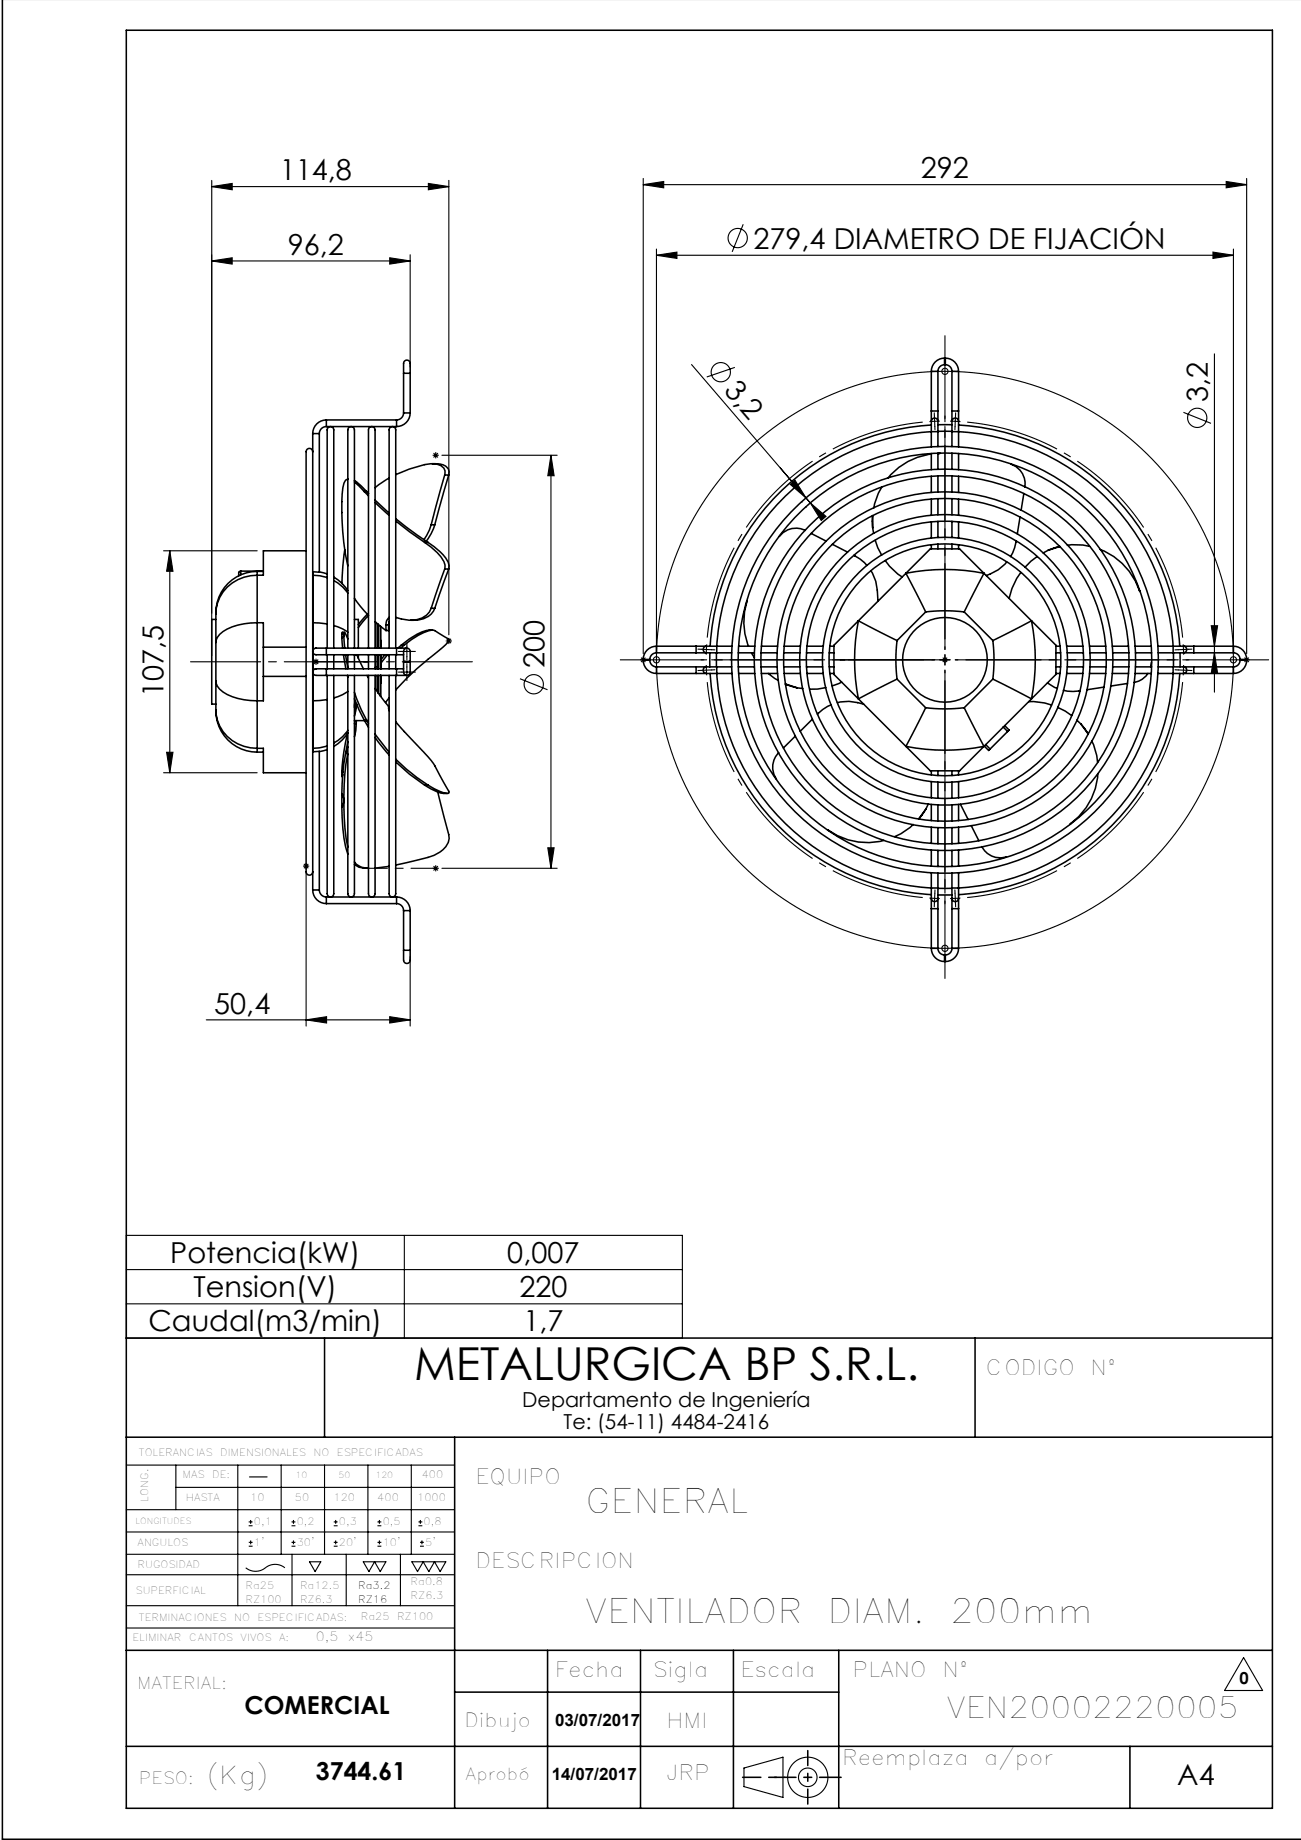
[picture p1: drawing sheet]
<svg xmlns="http://www.w3.org/2000/svg" width="210mm" height="297mm" viewBox="0 0 210 297" stroke-linecap="round" stroke-linejoin="round" font-family="sans-serif">
<g fill="none" stroke="#000" stroke-width=".18">
<path d="M34.2 30.1l3.3-.5v1zM34.2 29.1v76.7M34.2 30.1h38.2M69.1 29.6l3.3 .5-3.3 .5zM72.4 29.1v73.4M103.8 29.8l3.3-.5v1zM103.8 28.8v76.7M103.8 29.8h97.4M120 36.2l-1.8 4.4M197.9 29.3l3.3 .5-3.3 .5zM201.2 28.8v76.7M34.2 42.1l3.3-.5v1z"/>
<path d="M34.2 42.1h32M62.9 41.6l3.3 .5-3.3 .5zM66.2 41.1v18.2M106 41.2l3.3-.5v1zM106 40.2v65.3M106 41.2h93.1M111.6 58.8l19.2 22.4M118.6 59.3l-4.5 1.6M195.8 40.7l3.3 .5-3.3 .5zM196 57.1v54.6M199.1 40.2v65.3M69.8 73.5h1"/>
<path d="M70 73.1l.7 .7M70.3 73v1M70.7 73.1l-.7 .7M71.3 73.5h18.6M88.9 73.5v66.7M88.9 73.5l.5 3.3h-1zM127.6 78.2l.7-.7 1.8 2.9zM153.4 68l1.6 .1M154.2 67.2v1.6M191 66.6l4.5 1.7M26.4 88.9h15.1M27.4 88.9v35.8"/>
<path d="M27.4 88.9l.5 3.3h-1zM129.3 81h.1M130 81.8h.1M130.8 81.2l2.5 2.1-.7 .7zM50.5 106.8h9M50.7 106.5l.7 .7M50.8 106.8h.4zM51 106.3v1M51 106.8h.1M51.4 106.5l-.7 .7M58.6 106.8h.9zM64.8 105.2h1.7"/>
<path d="M64.8 108.5h1.7M65.7 104.3v1.7M65.7 107.7v1.6M71.9 103.5h1M72.1 103.1l.7 .7M72.4 103v1M72.8 103.1l-.7 .7M83.9 109.6l4.5 1.7M103.3 106.5h1M103.5 106.2l.7 .7M103.8 106v1M104.2 106.2l-.7 .7"/>
<path d="M135.6 106.5h.8zM135.6 106.5h17.8M152.2 106.2l.7 .7M152.3 106.5h.4zM152.5 106.5h.1M152.5 105.7v1.6M152.9 106.2l-.7 .7M195.5 101h1l-.5 3.3zM196 105.4l.5 3.3h-1zM200.7 106.5h1M200.9 106.2l.7 .7M201.2 106v1"/>
<path d="M201.6 106.2l-.7 .7M26.4 124.7h15.1M26.9 121.4h1l-.5 3.3zM48.9 139.8h1M49.1 139.4l.7 .8M49.4 139.3v1M49.8 139.4l-.7 .8M70 139.8l.7 .7M70.3 139.7v1M70.7 139.8l-.7 .7M88.4 136.9h1l-.5 3.3zM49.4 140.8v24.8"/>
<path d="M66.2 154.4v11.2M69.8 140.2h1M71.3 140.2h18.6M33.3 164.6h32.9M49.4 164.6l3.3-.5v1zM62.9 164.1l3.3 .5-3.3 .5zM20.4 199.4h89.7v16.6h-89.7zM65.3 199.4v16.6M20.4 204.9h89.7M20.4 210.5h89.7M20.4 236.5h53M28.4 236.5v7.2"/>
<path d="M38.4 236.5v22.7M40.3 238.4h2.8M45.4 236.5v14.4M52.4 236.5v14.4M59.4 236.5v14.4M66.4 236.5v14.4M20.4 259.2h53M20.4 254.2h53M20.4 250.9h53M20.4 247.3h53M20.4 243.7h53M28.4 240.1h45"/>
<path d="M39.7 253.1a2.65 2.65 0 0 0 3.5-.3 2.5 2.5 0 0 1 2.8 .3M40.1 246.3h.7M40.1 245.7h.7M40.2 249.6h.6M40.2 249h.6M40.5 245.3v.7M40.5 248.6v.7M47.1 246.3h.6M47.1 245.7h.6M47.1 249.6h.6M47.1 249h.6M47.1 250.9v8.3"/>
<path d="M47.4 245.3v.7M47.4 248.6v.7M50 252.1h1.8l-.9 1.6zM53.9 246.3h.6M53.9 245.7h.6M53.9 249.6h.6M53.9 249h.6M54.2 245.3v.7M54.2 248.6v.7M55.9 250.9v8.3M58.6 252.1h3.7l-.9 1.6-.9-1.6-1 1.6zM60.9 246.3h.7"/>
<path d="M60.9 245.7h.7M60.9 249.6h.7M60.9 249h.7M61.2 245.3v.7M61.2 248.6v.7M64.6 250.9v8.3M66.5 252.1h5.5l-1 1.6-.9-1.6-.9 1.6-.9-1.6-.9 1.6zM67.5 246.3h.7M67.5 245.7h.7M67.8 249.6h.6M67.8 249h.6M67.9 245.3v.7"/>
<path d="M68.1 248.6v.7M20.4 262.8h53M200.7 267.6l3.1 5.3h-6.1zM120.1 285.4l6.3-1.8v6.5l-6.3-1.7z"/>
<circle cx="119.1" cy="38.4" r="1.56"/>
<circle cx="152.5" cy="59.9" r=".5"/>
<circle cx="116.3" cy="60.1" r="1.56"/>
<circle cx="193.2" cy="67.4" r="1.56"/>
<circle cx="86.2" cy="110.4" r="1.56"/>
<circle cx="106" cy="106.5" r=".5"/>
<circle cx="152.5" cy="106.5" r="46.6"/>
<circle cx="199.1" cy="106.5" r=".5"/>
<circle cx="152.5" cy="153.1" r=".5"/>
<circle cx="130.4" cy="286.9" r="1.5"/>
<circle cx="130.4" cy="286.9" r="3.3"/>
</g>
<g fill="none" stroke="#000" stroke-width=".18" stroke-dasharray="15.2 1.3 1.3 1.3" stroke-linecap="butt">
<path d="M150.9 68l-.9 .1M150.9 68h.8M114 104.8v.9M114 104.8l.1-.8M114 108.2l.1 .8M114 108.2v-.9M191 108.2l.1-.9M191 108.2v.8M191 104.8v-.8M191 104.8l.1 .9M150.9 145h.8M150.9 145h-.9"/>
<path d="M154.2 145h.8M154.2 145h-.8"/>
</g>
<path d="M149.2 68.1a38.5 38.5 0 0 0-35.1 35.1M114.1 109.8a38.5 38.5 0 0 0 35.1 35.1M190.9 103.2a38.5 38.5 0 0 0-35-35.1M155.9 144.9a38.5 38.5 0 0 0 35-35.1" fill="none" stroke="#000" stroke-width=".18" stroke-dasharray="15.2 1.3 1.3 1.3" stroke-dashoffset="-.3" stroke-linecap="butt"/>
<g fill="none" stroke="#000" stroke-width=".18" stroke-dasharray="15.2 1.3 1.3 1.3">
<path d="M150.8 67.2v-.6M150.9 68l-.1-.8M150.9 68v.8M150.9 68.8v.6M154.2 68.8l-.1 .6M154.2 67.2l.1-.6M64.8 105.2h-.5M64.8 108.5h-.5M65.7 104.3v-.5M65.7 106v.5M65.7 107.7v-.6M65.7 109.3v.6"/>
<path d="M66.5 105.2h.5M66.5 108.5h.5M113.2 104.8h-.5M113.2 108.2h-.5M114 104.8h-.8M114 104.8l.9 .1M114 108.2h-.8M114 108.2l.9-.1M114.9 104.9h.5M114.9 108.1h.5M152.5 106.5h-.8M152.5 106.5v.8"/>
<path d="M152.5 106.5h.9M152.5 106.5v-.8M190.2 108.1h-.5M190.2 104.9h-.5M191 108.2h.9M191 108.2l-.8-.1M191 104.8h.9M191 104.8l-.8 .1M191.9 108.2h.5M191.9 104.8h.5M150.8 145.8v.6M150.9 145l-.1 .8"/>
<path d="M150.9 145v-.8M150.9 144.2v-.6M154.2 144.2l-.1-.6M154.2 145v.8M154.2 145v-.8M154.2 145.8l.1 .6"/>
</g>
<path d="M150.9 106.5h-37.7M152.5 108.2v37.7M152.5 104.8v-37.7M154.2 106.5h37.7" fill="none" stroke="#000" stroke-width=".18" stroke-dasharray="15.2 1.3 1.3 1.3" stroke-dashoffset="-1.7"/>
<path d="M150.9 106.5h-50.8M152.5 104.8v-50.6" fill="none" stroke="#000" stroke-width=".18" stroke-dasharray="15.2 1.3 1.3 1.3" stroke-dashoffset="1.3"/>
<path d="M152.5 108.2v49.7" fill="none" stroke="#000" stroke-width=".18" stroke-dasharray="15.2 1.3 1.3 1.3" stroke-dashoffset="1.8"/>
<path d="M154.2 106.5h50.6" fill="none" stroke="#000" stroke-width=".18" stroke-dasharray="15.2 1.3 1.3 1.3" stroke-dashoffset="1.4"/>
<path d="M30.8 106.8h45.4" fill="none" stroke="#000" stroke-width=".18" stroke-dasharray="15.2 1.3 1.3 1.3" stroke-dashoffset="3.9"/>
<path d="M70.3 140.2h-11.8" fill="none" stroke="#000" stroke-width=".18" stroke-dasharray="15.2 1.3 1.3 1.3" stroke-dashoffset="11.3"/>
<g fill="none" stroke="#000" stroke-width=".25">
<path d="M.4 -.1v297h209.7M20.4 4.9h185v287h-185zM150.3 59.9h1.1M150.3 59.9v6.4M151.4 59.9v6.4M152.5 58.9a1.07 1.07 0 0 0-1.1 1M152.5 57.8a2.13 2.13 0 0 0-2.2 2.1M152.5 57.8v1.1M152.5 57.8h.1M152.5 58.9h.1M152.6 58.9a1.07 1.07 0 0 1 1.1 1M152.6 57.8a2.13 2.13 0 0 1 2.1 2.1"/>
<path d="M152.6 57.8v1.1M153.7 59.9h1M153.7 59.9v6.4M154.7 59.9v6.4M50.5 72.9a.55 .55 0 0 0-.7-.5 .55 .55 0 0 0-.4 .7v65.9a4.1 4.1 0 0 0 .2 2.1 .53 .53 0 0 0 .5 .1 .53 .53 0 0 0 .4-.5M50.5 70v73.7M50.5 70h1M51.5 70v22.4l-1-.1M52.7 68.9a1.13 1.13 0 0 0-1.2 1.1M52.7 67.8a2.2 2.2 0 0 0-2.2 2.2M52.7 67.8v1.1M52.7 67.8h11.3"/>
<path d="M52.7 68.9h11.3M56.2 77.3l-.4 .2a6.6 6.6 0 0 0-.6 3.5v3.2a38.4 38.4 0 0 0 .9 7.1M57.2 77.8l1.7 1.6-.1-.1M57.2 77.6l1.1 .9 .9 .9M58.8 79.3l.7 .7M58.8 79.3h.3l.4 .4M62.8 77.2l-2.3 1.5M63.9 76.6l2.2-.9 2.4-.7a2.96 2.96 0 0 1 3.2 .6l.1 .4v.7M64 67.8v1.1M65.1 60.3v-.9a1.17 1.17 0 0 1 .4-1.2 .67 .67 0 0 1 .6 .2 .67 .67 0 0 1 .1 .7v1.2M65.1 66.7a1.13 1.13 0 0 1-1.1 1.1M65.1 60.3h1.1"/>
<path d="M65.1 66.7h1.1M65.1 60.3v6.4M66.2 66.7a2.2 2.2 0 0 1-2.2 2.2M66.2 60.3v6.4M69.7 74.8a3 3 0 0 1 2.7 .9l.1 .4-.1 .6M71.8 76.7l-2.2 8M71.8 76.7h.6M72.4 76.7l-2.2 8M142.3 78.6l-.5 1-.6 1.7-.2 .7M150.3 68v1.7M150.3 66.3v1.7M150.3 69.7a36.9 36.9 0 0 0-34.6 34.6"/>
<path d="M150.3 68.6a38 38 0 0 0-35.7 35.7M150.3 68a.53 .53 0 0 1 .6-.5 .53 .53 0 0 1 .5 .5M150.3 73.3a10.5 10.5 0 0 0-7 3.9M150.3 69.7h1.1M150.3 66.3h1.1M150.3 69.7v2.4M150.3 73.2v2.6M150.3 76.9v2.6M151.4 68v1.7M151.4 66.3v1.7M151.4 69.6h2.3M151.4 69.7v2.4"/>
<path d="M151.4 73.1v2.6M151.4 76.8v2.6M151.4 68.6h2.3M151.6 73.2h.1h-.3M153.7 68v1.7M153.7 66.3v1.7M153.7 68a.53 .53 0 0 1 .5-.5 .53 .53 0 0 1 .5 .5M153.7 69.7h1M153.7 66.3h1M153.7 69.7v2.4M153.7 73.1v2.6M153.7 76.8v2.6"/>
<path d="M154.7 68v1.7M154.7 66.3v1.7M154.7 69.7a36.9 36.9 0 0 1 34.7 34.6M154.7 68.6a38 38 0 0 1 35.7 35.7M154.7 69.7v2.4M154.7 73.2v2.6M154.7 76.9v2.6M163.2 74.9a3.3 3.3 0 0 1 2.2 3.7M165.3 79.7l-.5 2.6M34.8 100h-.6v13.7h.6M34.8 99.1v4.6M38.9 92.2l-.3 .1-.1 .6"/>
<path d="M38.9 92.2h3.6M38.9 92.2v.6M41.5 92.2a6.7 6.7 0 0 0-6.7 6.9M41.5 92.8a6.4 6.4 0 0 0-6.7 6.3M41.5 92.2v.6M41.5 92.2h1M41.5 92.8v7.7M49.4 88.9h-6.9v3.9h-1M50.5 92.8h.1M50.5 92.3h.1M50.5 92.8l1.1 .1 1.2 .3M50.5 92.3v.5"/>
<path d="M50.5 92.8v7.7M51.5 92.3l1.3 .3M53.9 93.1a6.7 6.7 0 0 1 2.2 2.2M53.9 93.7a5.9 5.9 0 0 1 2.2 2.1M55.6 88.7l-.3 2.7-.1 2.8M57.2 100h.6v4.6M57.2 96.6l1 1.3 1.3 1.4-1.7 2M59.3 99.1l-1.5 1.7M60.5 81.1l2.3 2.1M60.5 80.7l2.3 2.1M62.8 99.7a1.33 1.33 0 0 0-.5 1.2M63.9 84.1l4.6 3.5"/>
<path d="M63.9 83.7l1.7 1.4 3.5 2.5M68.5 87.6a7.7 7.7 0 0 1 3.3 3.6v.6M68.5 87.6h.6M69.1 87.6a9.1 9.1 0 0 1 3.3 3.2l.1 .5-.1 .5M69.6 98.2a2.85 2.85 0 0 1-2.3 1.8 7.4 7.4 0 0 1-3.4-.3M69.6 84.7l-.3 .9-.9 1.5M69.6 98.2h.6M69.6 84.7h.6M70.2 98.2a3.2 3.2 0 0 1-3.4 1.9M70.2 84.7a8.2 8.2 0 0 1-1.4 2.7M71.8 91.8l-2.2 6.4M71.8 91.8h.6"/>
<path d="M72.4 91.8l-2.2 6.4M120.5 97.1l.1-.1a10.7 10.7 0 0 0 .2 7.3M130 85.6a3.3 3.3 0 0 0-4.2 1M130.9 86.1l2.4 1.2M134.3 87.9l2.5 1.2M137.8 89.6a6.3 6.3 0 0 1 2.1 1.7M140.6 92.1a9.8 9.8 0 0 1 1.1 4.8l.1 .1M140.8 83.2l.1 2M140.9 85.2l.1 .9M140.9 83.2v2M141.3 87.2l.4 1.2 .6 1.2M142.9 90.5l.7 .9 1.3 1.3 .7 .4"/>
<path d="M149.4 98.8a25.8 25.8 0 0 1 6.2 0M149.4 98.8l-4.6 4.6M150.3 80.6v2.6M150.3 84.2v2.6M150.3 87.9v.7M151.4 80.5v2.6M151.4 84.2v2.6M151.4 87.8v.8M153.7 80.5v2.6M153.7 84.2v2.6M153.7 87.8v.8M154.7 80.6v2.6"/>
<path d="M154.7 84.2v2.6M154.7 87.9v.7M155.6 98.8l4.7 4.6M158.8 92.5a32.5 32.5 0 0 0-12.6 0l3.2 6.3M158.8 92.5l-3.2 6.3M158.8 92.5l-3.9-3.9h-4.7l-15.6 15.5v4.8l15.6 15.5h4.7l4-4M158.8 92.5l11.6 11.6v4.8l-8.2 8.2M162.5 90.7a6.8 6.8 0 0 1-3.3 2.2M164 87.3a6.3 6.3 0 0 1-.9 2.5M164.6 83.5l-.4 2.7M164.8 92.4l-.7 1-.8 1.6-.4 1.6M167.4 89.8l-1 .8-1 1"/>
<path d="M169.2 88.8l1.9-.6zM169.2 88.8l-.8 .5M172.3 88l.7-.1 1.8 .1 1.1 .2M177.6 88.7a10.7 10.7 0 0 1 6.4 6.8l-.1-.2M34.8 114.6a6.7 6.7 0 0 0 6.7 6.8M34.8 103.7v6.2M34.8 109.9a2.56 2.56 0 0 0 1.9 2.2 10.7 10.7 0 0 0 4.8 1M34.8 114.6a6.4 6.4 0 0 0 6.7 6.2M34.8 109.9v4.7M41.5 100.5v12.6M41.5 100.5a9.2 9.2 0 0 0-6 1.9 1.82 1.82 0 0 0-.7 1.3M41.5 100.5h1v12.6h-1"/>
<path d="M41.5 113.1v7.7M42.5 109.2h6.9M42.5 104.5h6.9M50.5 113.1h.1M50.5 100.5h.1M50.5 100.5v4.5l.1-.2M50.5 100.5l2.3 .2M50.5 113.1v7.7M50.5 105.4v2.8M50.6 108.8l-.1-.1v4.4M51 108h-.1M51 108a.56 .56 0 0 0-.5 .7 .56 .56 0 0 0 .8 .3h1.4"/>
<path d="M51 108h1.7M51 104.6a.56 .56 0 0 0-.5 .7 .56 .56 0 0 0 .8 .4h1.4M51 104.6h1.7M51 104.6h-.1M52.7 108v1M52.7 104.6v1.1M52.7 108h11.3M52.7 109h11.3M52.7 104.6h11.3M52.7 105.7h11.3M52.8 109v33.5a4.1 4.1 0 0 0 .2 2.1 .56 .56 0 0 0 .6 .1 .56 .56 0 0 0 .3-.6v-35.1M52.8 104.6v-33.4a4.1 4.1 0 0 1 .2-2.2 .56 .56 0 0 1 .6-.1 .56 .56 0 0 1 .3 .7v35"/>
<path d="M52.8 105.7v2.3M52.8 112.9l-2.3 .2M53.9 105.7v2.3M53.9 101a6.2 6.2 0 0 1 2.2 1M55.2 103l.1 1.6M55.2 102.3l.3 .3M55.2 102.3v.7M55.3 102.1l-.1 .2M55.3 102.1h.3M55.4 105.7l.4 2.3M55.5 102.6l.2 2M55.5 102.6l.1-.5h.1l.4 1"/>
<path d="M55.5 102.6l-.3 .4M55.8 105.7l.3 2.1M56.1 109v.3M56.1 118.3l-.6 3.1-.3 3.1M56.1 118.3a6.7 6.7 0 0 1-2.2 2.2M56.1 109v33.5a4.1 4.1 0 0 0 .2 2.1 .56 .56 0 0 0 .7 .1 .56 .56 0 0 0 .2-.6v-35.1M56.1 104.6v-33.4a4.1 4.1 0 0 1 .2-2.2 .56 .56 0 0 1 .7-.1 .56 .56 0 0 1 .2 .7v35M56.1 105.7v2.3M56.1 111.6a6.2 6.2 0 0 1-2.2 1.1M56.1 117.9a5.9 5.9 0 0 1-2.2 2M56.1 119.7l-.3 2M57.2 105.7v2.3"/>
<path d="M57.2 111.8l1.1 2.8 .9 1.8-.1-.2M57.2 112.8l1.7 3.6M57.2 113.7h.4M57.2 116.3h.3M57.2 114h.3M57.2 116.8h.3M57.2 114.2h.3M57.3 113.7l-.1 .2M57.3 105.7l.1 .1 .1-.1M57.5 116.8l-.1 1.1-.2 1M57.5 116.3h1.3M57.5 114.2l-.3 1.4"/>
<path d="M57.5 114v.2M57.5 116.3v.5M57.6 105.7l1.1 2.3M57.6 113.8l-.1 .2M57.8 105.7v.6M59.1 116.2h-.3l.7 1.2M59.1 116.2l.4 .5M59.2 109l.3 .4M59.5 109v33.5a4.1 4.1 0 0 0 .1 2.1 .56 .56 0 0 0 .7 .1 .56 .56 0 0 0 .2-.6v-35.1M59.5 104.6v-33.4a4.1 4.1 0 0 1 .1-2.2 .56 .56 0 0 1 .7-.1 .56 .56 0 0 1 .2 .7v35M59.5 105.7v2.3M60.5 105.7v2.3"/>
<path d="M60.5 118.5l2.3 2.9M60.5 119l2.3 2.9M60.5 111.1l2.2 2.9 .1 .7M60.5 100.3l1.8 1.5M60.7 100.5v4.1M60.7 105.7v2.3M60.7 109v2.3M60.7 107.6l-.2 .2M61 100.8v3.8M61 105.7v2.3M61 109v2.8M61 109v2.9"/>
<path d="M61.4 109v3.4M61.4 105.7v2.3M61.4 101.1v3.5M61.4 103.4l.1 1.2M61.5 109l-.1 1.3M61.5 105.7v2.3M62.1 105.7l-.6 .8M62.3 100.9v.9M62.3 100.9h.4M62.5 105.7l-1 1.3M62.7 100.9v.9h-.4M62.7 105.7v.1"/>
<path d="M62.8 109v33.5a4.1 4.1 0 0 0 .2 2.1 .56 .56 0 0 0 .6 .1 .56 .56 0 0 0 .3-.6v-35.1M62.8 104.6v-33.4a4.1 4.1 0 0 1 .2-2.2 .56 .56 0 0 1 .6-.1 .56 .56 0 0 1 .3 .7v35M62.8 105.7v2.3M62.8 112.7l-.6 .7M62.8 100.3l-.1 .6M63.9 105.7v2.3M63.9 116.5l.9 1a56.8 56.8 0 0 1 5.4 6.1l2.3 4.3a1.6 1.6 0 0 1-1.5-.1l-1.9-1.1M64 108h1.1M64 109h1.7M64 104.6h1.7M64 105.7h1.1M64 108v1"/>
<path d="M64 104.6v1.1M64.8 104.1l-.6 .5M64.8 104.1h.5M65.1 106.9v.9a1.17 1.17 0 0 0 .4 1.2 .67 .67 0 0 0 .6-.3 .67 .67 0 0 0 .1-.7v-1.1M65.1 106.8v-.9a1.17 1.17 0 0 1 .4-1.2 .67 .67 0 0 1 .6 .2 .67 .67 0 0 1 .1 .7v1.2M65.1 106.9h1.1M65.1 106.8h1.1M65.1 106.8v.1M65.3 104.1l-.6 .5M65.3 104.1a10.7 10.7 0 0 1 4.3-2.4l.6 .1 2.2 1.4 .1 .1-.1 .3-.4 .4a79.4 79.4 0 0 0-8.1 7.4M66.2 106.8v.1M66.3 100.1h.5"/>
<path d="M69.3 101.7a6.6 6.6 0 0 0-3.2 1.4l-1.3 1M69.3 101.7h.5M103.8 106.6a2.13 2.13 0 0 0 2.2 2.1M103.8 106.4h1.1M103.8 106.6h1.1M103.8 106.4v.2M104.9 106.6a1.07 1.07 0 0 0 1.1 1M104.9 106.4v.2M106 105.4a1.07 1.07 0 0 0-1.1 1M106 104.3a2.13 2.13 0 0 0-2.2 2.1M106 104.3v1.1M106 107.6v1.1"/>
<path d="M106 107.6h6.4M106 108.7h6.4M106 105.4h6.4M106 104.3h6.4M112.4 108.7h1.6M112.4 107.6h1.6M112.4 105.4h1.6M112.4 104.3h1.6M112.4 107.6v1.1M112.4 104.3v1.1M114 107.6h1.7M114 108.7h1.7"/>
<path d="M114 104.3h1.7M114 105.4h1.7M114 107.6a.53 .53 0 0 0-.5 .6 .53 .53 0 0 0 .5 .5M114 104.3a.53 .53 0 0 0-.5 .5 .53 .53 0 0 0 .5 .6M114.6 105.4v2.2M114.6 108.7a38 38 0 0 0 35.7 35.7M115.6 105.4v2.2M115.7 108.7a36.9 36.9 0 0 0 34.6 34.6M115.7 107.6v1.1M115.7 104.3v1.1M115.7 107.6h2.4M115.7 108.7h2.5"/>
<path d="M115.7 105.4h2.4M115.7 104.3h2.5M119.2 107.6h2.6M119.2 105.4h2.6M119.2 108.7h2.6M119.2 104.3h2.6M121.3 105.4l.5 .8M122.8 107.6h2.6M122.8 105.4h2.6M122.9 108.7h2.6M122.9 104.3h2.6M124 108.7l1.6 1.1"/>
<path d="M126.5 107.6h2.6M126.5 105.4h2.6M126.6 108.7h2.6M126.6 104.3h2.6M126.8 110.4l1.9 .6zM128.4 118.8l-2 1.9M128.7 111l.9 .1M130.2 107.6h2.6M130.2 105.4h2.6M130.3 108.7h2.6M130.3 104.3h2.6M131.1 116.1l-1.9 1.9"/>
<path d="M133.3 111l-1.4 .2h-1.2M133.8 107.6h.8M133.8 105.4h.8M133.9 108.7h.7M133.9 104.3h.7M134.2 113.8a6.3 6.3 0 0 0-2.3 1.5M135.2 113.4a7.1 7.1 0 0 1 4.2 .3M135.8 110.1l-1.5 .6M144.8 103.4l-6.2-3.2a32.5 32.5 0 0 0 0 12.6l6.2-3.2M144.8 103.4a25.8 25.8 0 0 0 0 6.2M144.8 109.6l4.6 4.6M149.4 114.2l-3.2 6.3a32.5 32.5 0 0 0 12.6 0l-3.2-6.3"/>
<path d="M149.4 114.2a25.8 25.8 0 0 0 6.2 0M160.3 103.4l6.2-3.2a32.5 32.5 0 0 1 0 12.6l-6.2-3.2M160.3 103.4a25.8 25.8 0 0 1 0 6.2M160.3 109.6l-4.7 4.6M161.9 117.4l-2.8 2.8M161.9 117.4l.7 .7M162.2 117.1l-.3 .3M162.2 117.1l.7 .7-.3 .3M162.6 118.1l-2.8 2.8M166 113.3l.8-.1 1.8 .3 1.1 .3M169.1 110.2l1.5 .9M170.4 107.6h.8"/>
<path d="M170.4 108.7h.7M170.4 105.4h.8M170.4 104.3h.7M170.7 114.2l1.3 .6 1 .7M171.6 111.4a6.3 6.3 0 0 0 2.7 .1M172.2 108.7h2.6M172.2 104.3h2.6M172.3 107.6h2.6M172.3 105.4h2.6M173.8 116.2l.7 .7M174.5 116.9l1.2 1.6zM175.9 108.7h2.6"/>
<path d="M175.9 104.3h2.6M175.9 107.6h2.6M175.9 105.4h2.6M176.2 119.6l.8 2.4 .2 1M178.2 110.9l-2.7 .4M179.6 108.7h2.6M179.6 104.3h2.6M179.6 107.6h2.6M179.6 105.4h2.6M182 110.3l-2.7 .4M183.2 108.7h2.6M183.2 104.3h2.6"/>
<path d="M183.3 107.6h2.6M183.3 105.4h2.6M185.3 108.7a3.3 3.3 0 0 1-2.3 1.5M185.9 106.9l-.1 .7M186.9 108.7h2.5M186.9 104.3h2.5M187 107.6h2.4M187 105.4h2.4M189.4 108.7h1.6M189.4 107.6h1.6M189.4 105.4h1.6M189.4 104.3h1.6"/>
<path d="M189.4 104.3v1.1M189.4 107.6v1.1M189.4 108.7a36.9 36.9 0 0 1-34.7 34.6M189.4 105.4v2.2M190.4 108.7a38 38 0 0 1-35.7 35.7M190.5 105.4v2.2M191 104.3h1.7M191 105.4h1.7M191 107.6h1.7M191 108.7h1.7M191 107.6a.53 .53 0 0 1 .6 .6 .53 .53 0 0 1-.6 .5M191 104.3a.53 .53 0 0 1 .6 .5 .53 .53 0 0 1-.6 .6"/>
<path d="M192.7 104.3v1.1M192.7 107.6v1.1M192.7 107.6h6.4M192.7 108.7h6.4M192.7 105.4h6.4M192.7 104.3h6.4M199.1 105.4a1.07 1.07 0 0 1 1.1 1M199.1 104.3a2.13 2.13 0 0 1 2.1 2.1M199.1 107.6v1.1M199.1 104.3v1.1M200.2 106.6a1.07 1.07 0 0 1-1.1 1M200.2 106.6h1"/>
<path d="M200.2 106.4h1M200.2 106.4v.2M201.2 106.6a2.13 2.13 0 0 1-2.1 2.1M201.2 106.4v.2M41.5 120.8v.6M41.5 121.4h1M41.5 120.8h1v3.9h6.9M50.5 120.8h.1M50.5 121.4l1-.1v22.4M50.5 120.8v.6M50.5 121.4h.1M52.8 121l-1.3 .3"/>
<path d="M52.8 120.4l-1.2 .3-1.1 .1M55.2 128.1l.3 1.1M55.2 130.3a27 27 0 0 0 .9 7.6M55.2 124.5l.2 .2M55.2 125.2l.1 .2M55.2 124.5v.7M55.2 128.1v2.2M55.4 125.1l-.2 .1M55.5 129.2l-.3 1.1M55.5 129.2v1.4a30.8 30.8 0 0 0 .6 6.1M56.1 120.6a23.1 23.1 0 0 0-.9 7.5M56.1 121.7a33.7 33.7 0 0 0-.6 7.5"/>
<path d="M57.2 139.1l.3 .4 .8 .5 .9 .1h-.1M57.2 139.5l.7 .5 1 .1M62.8 139.8l-2.3 .3M63.9 122.5a28.9 28.9 0 0 0 5.2 4.2M63.9 123l2.2 2 2.4 1.7M68.5 126.7a6.8 6.8 0 0 0 3.1 1.4M68.5 126.7h.6M70.7 127.9l1.7 6.8a2.58 2.58 0 0 1-1.4 2.8l-.9 .6-1 .3-5.2 1.2M71.6 128.1h.6M125.7 121.5a3.3 3.3 0 0 0-.4 4.3M133.7 134l-.1-.1a10.7 10.7 0 0 0 9 1.8M147.4 133.1l-.5 .5-1.5 1-1 .4"/>
<path d="M149.4 130.6l-1.1 1.6M149.9 129.8l-.5 .8M150.3 124.4v.7M150.3 126.2v2.6M150.3 129.8v2.7M150.3 133.5v2.6M150.3 137.2v2.6M151.4 124.4v.8M151.4 126.3v2.6M151.4 129.9v2.6M151.4 133.6v2.6M151.4 137.3v2.6"/>
<path d="M153.7 124.4v.8M153.7 126.3v2.6M153.7 129.9v2.6M153.7 133.6v2.6M153.7 137.3v2.6M154.7 124.4v.7M154.7 126.2v2.6M154.7 129.8v2.7M154.7 133.5v2.6M154.7 137.2v2.6M155 129.8l1.3 2.5M156.8 133.3l1.2 2.4"/>
<path d="M158.5 136.6a3.3 3.3 0 0 0 3.9 1.7M158.9 120.4l.7 .7 .2-.2M159.1 120.2l-.2 .2M159.1 120.2l.7 .7M177.2 124.9a10.7 10.7 0 0 1-4.4 8.1l.1-.1M50.5 143.7a2.2 2.2 0 0 0 2.2 2.2M50.5 143.7h1M51.5 143.7a1.13 1.13 0 0 0 1.2 1.1M52.7 144.8v1.1M52.7 144.8h11.3M52.7 145.9h11.3M58.8 140.1h.3"/>
<path d="M59.1 140.1l.4 .1h-.2M64 145.9a1.13 1.13 0 0 1 1.1 1.1M64 144.8a2.2 2.2 0 0 1 2.2 2.2M64 144.8v1.1M65.1 153.4v.9a1.17 1.17 0 0 0 .4 1.2 .67 .67 0 0 0 .6-.3 .67 .67 0 0 0 .1-.7v-1.1M65.1 147h1.1M65.1 153.4h1.1M65.1 147v6.4M66.2 147v6.4M150.3 143.3v1.7M150.3 145v1.7M150.3 153.1a2.13 2.13 0 0 0 2.2 2.1"/>
<path d="M150.3 145a.53 .53 0 0 0 .6 .5 .53 .53 0 0 0 .5-.5M150.3 143.3h1.1M150.3 146.7h1.1M150.3 153.1h1.1M150.3 140.9v2.4M150.3 146.7v6.4M151.4 143.3v1.7M151.4 145v1.7M151.4 153.1a1.07 1.07 0 0 0 1.1 1M151.4 144.5h2.3M151.4 140.9v2.4M151.4 146.7v6.4"/>
<path d="M151.4 143.4h2.3M152.5 154.1v1.1M152.5 155.2h.1M152.5 154.1h.1M152.6 154.1v1.1M153.7 143.3v1.7M153.7 145v1.7M153.7 153.1a1.07 1.07 0 0 1-1.1 1M153.7 145a.53 .53 0 0 0 .5 .5 .53 .53 0 0 0 .5-.5M153.7 143.3h1M153.7 146.7h1M153.7 153.1h1"/>
<path d="M153.7 140.9v2.4M153.7 146.7v6.4M154.7 143.3v1.7M154.7 145v1.7M154.7 153.1a2.13 2.13 0 0 1-2.1 2.1M154.7 140.9v2.4M154.7 146.7v6.4M20.4 216h185M52.4 216v16M157.4 216v16M20.4 232h185M73.4 232v59.9"/>
<path d="M20.4 266.4h185M73.4 273.1h62M88.4 266.4v25.5M103.4 266.4v25.5M118.4 266.4v25.5M135.4 266.4v25.5M20.4 281.9h185M182.4 281.9v10"/>
<circle cx="152.5" cy="106.5" r="29.7"/>
<circle cx="152.5" cy="106.5" r="27.1"/>
<circle cx="152.5" cy="106.5" r="33.4"/>
<circle cx="152.5" cy="106.5" r="26"/>
<circle cx="152.5" cy="106.5" r="34.4"/>
<circle cx="152.5" cy="106.5" r="30.8"/>
<circle cx="152.5" cy="106.5" r="19.8"/>
<circle cx="152.5" cy="106.5" r="23.4"/>
<circle cx="152.5" cy="106.5" r="6.8"/>
<circle cx="152.5" cy="106.5" r="18.7"/>
<circle cx="152.5" cy="106.5" r="22.4"/>
</g>
<path d="M119.9 286.9h6.8" fill="none" stroke="#000" stroke-width=".25" stroke-dasharray="6.3 1.3 1.3 1.3" stroke-dashoffset="3.4"/>
<path d="M125 286.9h10.8" fill="none" stroke="#000" stroke-width=".25" stroke-dasharray="6.3 1.3 1.3 1.3" stroke-dashoffset="2.9"/>
<path d="M130.4 282.6v8.6" fill="none" stroke="#000" stroke-width=".25" stroke-dasharray="6.3 1.3 1.3 1.3" stroke-dashoffset="3.9"/>
<g fill="#000">
<path d="M197.9 29.3l3.3 .5-3.3 .5zM103.8 29.8l3.3-.5v1zM69.1 29.6l3.3 .5-3.3 .5zM34.2 30.1l3.3-.5v1z"/>
<path d="M62.9 41.6l3.3 .5-3.3 .5zM34.2 42.1l3.3-.5v1z"/>
<path d="M106 41.2l3.3-.5v1zM195.8 40.7l3.3 .5-3.3 .5z"/>
<path d="M88.9 73.5l.5 3.3h-1zM88.4 136.9h1l-.5 3.3z"/>
<path d="M127.6 78.2l.7-.7 1.8 2.9zM130.8 81.2l2.5 2.1-.7 .7z"/>
<path d="M58.6 106.8h.9zM50.8 106.8h.4z"/>
<path d="M152.3 106.5h.4zM135.6 106.5h.8z"/>
<path d="M195.5 101h1l-.5 3.3zM196 105.4l.5 3.3h-1z"/>
<path d="M26.9 121.4h1l-.5 3.3zM27.4 88.9l.5 3.3h-1z"/>
<path d="M49.4 164.6l3.3-.5v1zM62.9 164.1l3.3 .5-3.3 .5z"/>
</g>
<text font-size="7.3" x="66.8" y="222.8">METALURGICA BP S.R.L.</text>
<g font-size="5.4">
<text x="94.5" y="244.2">GENERAL</text>
<text x="94.5" y="262">VENTILADOR</text>
<text x="133.6" y="262">DIAM.</text>
<text x="153.4" y="262">200mm</text>
</g>
<g font-size="4.7">
<text x="45.2" y="29.1">114,8</text>
<text x="148.6" y="28.8">292</text>
<text x="46.5" y="41.1">96,2</text>
<text x="121.6" y="40.1">279,4 DIAMETRO DE FIJACIÓN</text>
<text x="116.7" y="63.1" transform="rotate(49 116.7 63.1)">3,2</text>
<text x="195" y="64.9" transform="rotate(-90 195 64.9)">3,2</text>
<text x="87.9" y="107.9" transform="rotate(-90 87.9 107.9)">200</text>
<text x="26.4" y="112.5" transform="rotate(-90 26.4 112.5)">107,5</text>
<text x="34.6" y="163.6">50,4</text>
<text x="27.5" y="203.8">Potencia(kW)</text>
<text x="81.9" y="203.8">0,007</text>
<text x="31.2" y="209.4">Tension(V)</text>
<text x="83.8" y="209.4">220</text>
<text x="24" y="214.9">Caudal(m3/min)</text>
<text x="84.5" y="214.9">1,7</text>
<text x="152.8" y="277.2">VEN20002220005</text>
<text x="190" y="288.2">A4</text>
</g>
<g font-size="4">
<text x="39.5" y="276.7">COMERCIAL</text>
<text x="33.4" y="288">(Kg)</text>
<text x="51" y="287.3">3744.61</text>
</g>
<g font-size="3.4">
<text x="159.1" y="221.9">CODIGO</text>
<text x="176" y="221.9">Nº</text>
<text x="76.7" y="239.6">EQUIPO</text>
<text x="76.7" y="253.1">DESCRIPCION</text>
<text x="89.5" y="270.6">Fecha</text>
<text x="105.3" y="270.6">Sigla</text>
<text x="119.5" y="270.6">Escala</text>
<text x="137.6" y="270.6">PLANO</text>
<text x="152.1" y="270.6">Nº</text>
<text x="107.6" y="278.9">HMI</text>
<text x="107.6" y="287.3">JRP</text>
<text x="135.9" y="284.8">Reemplaza</text>
<text x="158.9" y="284.8">a/por</text>
</g>
<g font-size="3.3">
<text x="84.3" y="227.2">Departamento de Ingeniería</text>
<text x="91" y="230.7">Te: (54-11) 4484-2416</text>
</g>
<text font-size="3.1" x="75" y="278.7">Dibujo</text>
<g font-size="2.7">
<text x="22.1" y="272.7">MATERIAL:</text>
<text x="200.1" y="271.9">0</text>
<text x="89.6" y="278.7">03/07/2017</text>
<text x="22.4" y="288">PESO:</text>
<text x="75.1" y="287.3">Aprobó</text>
<text x="89.1" y="287.3">14/07/2017</text>
</g>
<g font-size="2">
<text x="51" y="264.8">0,5</text>
<text x="56.2" y="264.8">x45</text>
</g>
<g font-size="1.6">
<text x="22.4" y="235">TOLERANCIAS</text>
<text x="29.5" y="238.6">MAS</text>
<text x="34.3" y="238.6">DE:</text>
<text x="35.5" y="235">DIMENSIONALES</text>
<text x="50.6" y="235">NO</text>
<text x="54.4" y="235">ESPECIFICADAS</text>
<text x="68.1" y="238.6">400</text>
<text x="23.9" y="242.4" transform="rotate(-90 23.9 242.4)">LONG.</text>
<text x="30" y="242.4">HASTA</text>
<text x="40.4" y="242.4">10</text>
<text x="47.6" y="242.4">50</text>
<text x="53.8" y="242.4">120</text>
<text x="60.9" y="242.4">400</text>
<text x="67.4" y="242.4">1000</text>
<text x="22.2" y="249.5">ANGULOS</text>
<text x="41" y="246.2">0,1</text>
<text x="41" y="249.5">1'</text>
<text x="47.9" y="246.2">0,2</text>
<text x="47.9" y="249.5">30'</text>
<text x="54.7" y="246.2">0,3</text>
<text x="54.7" y="249.5">20'</text>
<text x="61.8" y="246.2">0,5</text>
<text x="61.8" y="249.5">10'</text>
<text x="68.4" y="246.2">0,8</text>
<text x="68.6" y="249.5">5'</text>
<text x="21.9" y="257.3">SUPERFICIAL</text>
<text x="22.2" y="253.1">RUGOSIDAD</text>
<text x="39.6" y="256.5">Ra25</text>
<text x="48.4" y="256.5">Ra12.5</text>
<text x="57.8" y="256.6">Ra3.2</text>
<text x="66.3" y="255.9">Ra0.8</text>
<text x="22.4" y="261.6">TERMINACIONES</text>
<text x="37.8" y="261.6">NO</text>
<text x="39.6" y="258.7">RZ100</text>
<text x="41.6" y="261.6">ESPECIFICADAS:</text>
<text x="48.4" y="258.7">RZ6.3</text>
<text x="57.8" y="258.8">RZ16</text>
<text x="58.3" y="261.5">Ra25</text>
<text x="64.1" y="261.5">RZ100</text>
<text x="66.3" y="258.1">RZ6.3</text>
<text x="21.4" y="264.9">ELIMINAR</text>
<text x="30.5" y="264.9">CANTOS</text>
<text x="38.8" y="264.9">VIVOS</text>
<text x="45.1" y="264.9">A:</text>
</g>
<g font-size="1.3">
<text x="47.7" y="238.6">10</text>
<text x="54.6" y="238.6">50</text>
<text x="60.6" y="238.6">120</text>
<text x="21.9" y="246">LONGITUDES</text>
</g>
</svg>
